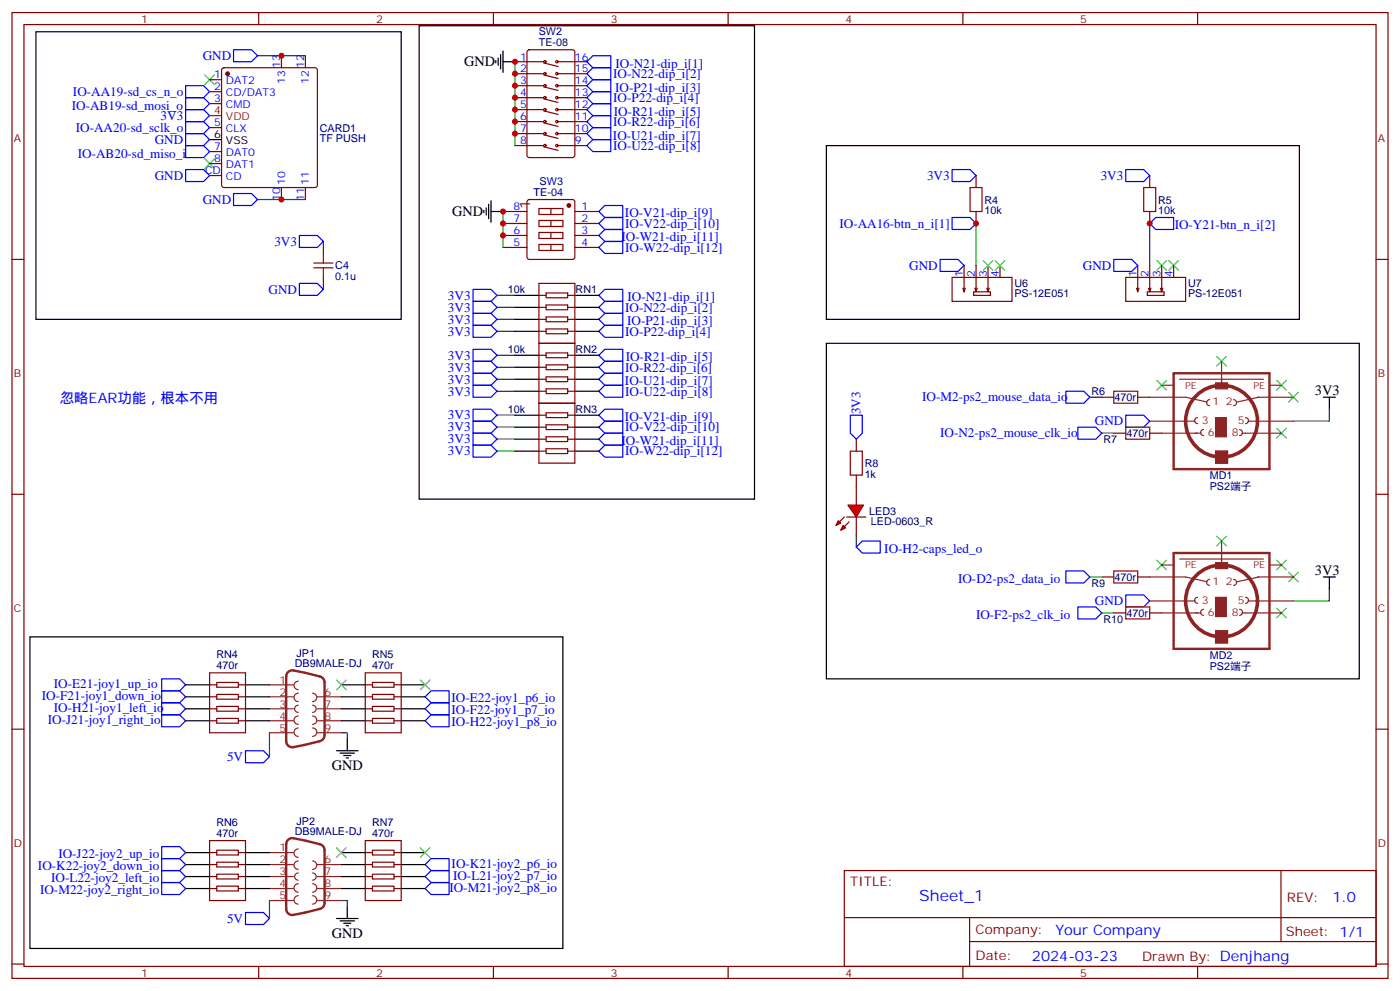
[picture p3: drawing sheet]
<svg xmlns="http://www.w3.org/2000/svg" width="412mm" height="292mm" viewBox="0 0 412 292" stroke-linecap="round" stroke-linejoin="round" font-family="sans-serif">
<g fill="none" stroke="#870000" stroke-width=".35">
<path d="M3.5 3.7h405.4v284.3h-405.4zM7.1 7.2h398.2v277.3h-398.2zM76.2 3.7v3.5M145.3 3.7v3.5M151.7 18.2h8.5M155.5 14.8l.4-.2h12.7l.7 .5v30.6l-.4 .6-13 .1-.6-.5-.1-30.6zM160.2 18.5l4.2 1.1M164.4 18.2h8.5M214.5 3.7v3.5M283.6 3.7v3.5M352.8 3.7v3.5M151.7 21.7h8.5"/>
<path d="M151.7 25.2h8.5M151.7 28.8h8.5M151.7 32.3h8.5M151.7 35.8h8.5M151.7 39.3h8.5M160.2 39.7l4.2 1M160.2 36.2l4.2 1M160.2 32.6l4.2 1.1M160.2 29.1l4.2 1.1M160.2 25.6l4.2 1M160.2 22l4.2 1.1M164.4 21.7h8.5"/>
<path d="M164.4 25.2h8.5M164.4 28.8h8.5M164.4 32.3h8.5M164.4 35.8h8.5M164.4 39.3h8.5M151.7 42.9h8.5M155.5 58.9l.4-.2h12.7l.5 .2 .2 .5v16.3l-.2 .5-.5 .2h-12.7l-.5-.3-.2-.4v-16.3zM160.2 43.2l4.2 1.1M164.4 42.9h8.5M287.5 51.7v3.5M338.7 51.7v3.5M3.5 76.4h3.6"/>
<path d="M148.2 62.3h7M148.2 65.8h7M148.2 69.3h7M148.2 72.8h7M158.7 61.4h7.1v1.7h-7.1zM158.7 72h7.1v1.7h-7.1zM158.7 68.4h7.1v1.8h-7.1zM158.7 64.9h7.1v1.8h-7.1zM162.3 61.4v1.7M162.3 64.9v1.8M162.3 68.4v1.8M162.3 72v1.7"/>
<path d="M169.3 62.3h7.1M169.3 65.8h7.1M169.3 69.3h7.1M169.3 72.8h7.1M284 78.1v7.8l-.4-1.1M287.5 78.1v7.8l-.3-1.1M287.5 62.3v3.5M291 78.1v7.8l-.3-1.1M294.6 78.1v3.6M335.1 78.1v7.8l-.3-1.1M338.7 78.1v7.8l-.4-1.1M338.7 62.3v3.5"/>
<path d="M342.2 78.1v7.8l-.4-1.1M345.7 78.1v3.6M405.3 76.4h3.6M280.5 81.7h17.6v7h-17.6zM284.3 84.8l-.3 1.1M286.8 85.9h4.9v1.1h-4.9zM287.9 84.8l-.4 1.1M291.4 84.8l-.4 1.1M331.6 81.7h17.6v7h-17.6zM335.5 84.8l-.4 1.1M338 85.9h4.9v1.1h-4.9zM339 84.8l-.3 1.1"/>
<path d="M342.5 84.8l-.3 1.1M252.2 129.3v3.5M252.2 139.9v3.5M3.5 145.5h3.6M405.3 145.5h3.6M3.5 214.7h3.6M405.3 214.7h3.6M248.7 256.3h156.6v28.2h-156.6zM377.3 256.3v20.9M248.7 270.1h156.5M285.6 277.2h119.6M285.6 270.1v14.2"/>
<path d="M3.5 283.8h3.6M76.2 284.5v3.5M145.3 284.5v3.5M214.5 284.5v3.5M283.6 284.5v3.5M352.8 284.5v3.5M405.3 283.8h3.6"/>
<circle cx="160.5" cy="18.2" r=".35"/>
<circle cx="164" cy="18.2" r=".35"/>
<circle cx="160.5" cy="25.2" r=".35"/>
<circle cx="160.5" cy="28.8" r=".35"/>
<circle cx="160.5" cy="35.8" r=".35"/>
<circle cx="160.5" cy="39.3" r=".35"/>
<circle cx="160.5" cy="32.3" r=".35"/>
<circle cx="160.5" cy="21.7" r=".35"/>
<circle cx="164" cy="32.3" r=".35"/>
<circle cx="164" cy="25.2" r=".35"/>
<circle cx="164" cy="39.3" r=".35"/>
<circle cx="164" cy="28.8" r=".35"/>
<circle cx="164" cy="35.8" r=".35"/>
<circle cx="164" cy="21.7" r=".35"/>
<circle cx="160.5" cy="42.9" r=".35"/>
<circle cx="164" cy="42.9" r=".35"/>
</g>
<g fill="none" stroke="#00f" stroke-width=".35">
<path d="M68.8 14.6h5.3l1.7 1.8-1.7 1.8h-5.3zM172.9 18.2l1.7-1.8h5.3v3.5h-5.3zM54.7 28.8h5.3l1.7 1.7-1.7 1.8h-5.3zM54.7 35.8h5.3l1.7 1.8-1.7 1.7h-5.3zM54.7 25.2h5.3l1.7 1.8-1.7 1.8h-5.3zM54.7 39.3h5.3l1.7 1.8-1.7 1.8h-5.3zM54.7 32.3h5.3l1.7 1.7-1.7 1.8h-5.3zM172.9 21.7l1.7-1.8h5.3v3.6h-5.3zM172.9 25.2l1.7-1.7h5.3v3.5h-5.3zM172.9 28.8l1.7-1.8h5.3v3.5h-5.3zM174.6 34h5.3v3.6h-5.3l-1.7-1.8zM174.6 30.5h5.3v3.5h-5.3l-1.7-1.7z"/>
<path d="M174.6 37.6h5.3v3.5h-5.3l-1.7-1.8zM54.7 49.9h5.3l1.7 1.8-1.7 1.7h-5.3zM54.7 42.9h5.3l1.7 1.7-1.7 1.8h-5.3zM68.8 57h5.3l1.7 1.7-1.7 1.8h-5.3zM174.6 41.1h5.3v3.5h-5.3l-1.7-1.7zM280.5 49.9h5.3l1.7 1.8-1.7 1.7h-5.3zM331.6 49.9h5.3l1.8 1.8-1.8 1.7h-5.3zM178.2 64h5.2v3.6h-5.2l-1.8-1.8zM178.2 71.1h5.2v3.5h-5.2l-1.8-1.8zM178.2 60.5h5.2v3.5h-5.2l-1.8-1.7zM178.2 67.6h5.2v3.5h-5.2l-1.8-1.8zM276.9 76.4h5.3l1.8 1.7-1.8 1.8h-5.3z"/>
<path d="M280.5 64h5.3l1.7 1.8-1.7 1.8h-5.3zM328.1 76.4h5.3l1.7 1.7-1.7 1.8h-5.3zM338.7 65.8l1.7-1.8h5.3v3.6h-5.3zM139.3 85.2h5.3l1.8 1.8-1.8 1.7h-5.3zM139.3 88.7h5.3l1.8 1.8-1.8 1.8h-5.3zM139.3 95.8h5.3l1.8 1.7-1.8 1.8h-5.3zM139.3 92.3h5.3l1.8 1.7-1.8 1.8h-5.3zM178.2 85.2h5.2v3.5h-5.2l-1.8-1.7zM178.2 88.7h5.2v3.6h-5.2l-1.8-1.8zM178.2 92.3h5.2v3.5h-5.2l-1.8-1.8zM178.2 95.8h5.2v3.5h-5.2l-1.8-1.8zM139.3 106.4h5.3l1.8 1.7-1.8 1.8h-5.3z"/>
<path d="M139.3 102.8h5.3l1.8 1.8-1.8 1.8h-5.3zM139.3 113.4h5.3l1.8 1.8-1.8 1.7h-5.3zM139.3 109.9h5.3l1.8 1.8-1.8 1.7h-5.3zM178.2 102.8h5.2v3.6h-5.2l-1.8-1.8zM178.2 106.4h5.2v3.5h-5.2l-1.8-1.8zM178.2 109.9h5.2v3.5h-5.2l-1.8-1.7zM178.2 113.4h5.2v3.5h-5.2l-1.8-1.7zM139.3 124h5.3l1.8 1.8-1.8 1.7h-5.3zM139.3 120.5h5.3l1.8 1.7-1.8 1.8h-5.3zM139.3 131.1h5.3l1.8 1.7-1.8 1.8h-5.3zM139.3 127.5h5.3l1.8 1.8-1.8 1.8h-5.3zM178.2 120.5h5.2v3.5h-5.2l-1.8-1.8z"/>
<path d="M178.2 124h5.2v3.5h-5.2l-1.8-1.7zM178.2 127.5h5.2v3.6h-5.2l-1.8-1.8zM178.2 131.1h5.2v3.5h-5.2l-1.8-1.8zM250.5 122.2h3.5v5.3l-1.8 1.8-1.7-1.8zM47.6 199.8h5.3l1.8 1.8-1.8 1.8h-5.3zM47.6 203.4h5.3l1.8 1.7-1.8 1.8h-5.3zM47.6 210.4h5.3l1.8 1.8-1.8 1.8h-5.3zM47.6 206.9h5.3l1.8 1.8-1.8 1.7h-5.3zM125.2 205.1l1.8-1.7h5.3v3.5h-5.3zM125.2 208.7l1.8-1.8h5.3v3.5h-5.3zM125.2 212.2l1.8-1.8h5.3v3.6h-5.3zM72.3 221h5.3l1.8 1.8-1.8 1.7h-5.3z"/>
<path d="M72.3 268.6h5.3l1.8 1.8-1.8 1.8h-5.3z"/>
</g>
<path d="M60.3 22l2.8 2.9M63.1 22l-2.8 2.9M60.3 46.7l2.8 2.9M63.1 46.7l-2.8 2.9M289.6 76.7l2.9 2.9M292.5 76.7l-2.9 2.9M293.2 76.7l2.8 2.9M296 76.7l-2.8 2.9M340.8 76.7l2.8 2.9M343.6 76.7l-2.8 2.9M344.3 76.7l2.8 2.9M347.1 76.7l-2.8 2.9" fill="none" stroke="#3c3" stroke-width=".35"/>
<g fill="none" stroke="#008700" stroke-width=".35">
<path d="M75.8 16.4h14.2M151.7 18.2v24.7M75.8 58.7h14.2M148.2 62.3v10.5M287.5 65.8v12.3M338.7 65.8v12.3M146.4 87h5.3M146.4 90.5h5.3M146.4 97.5h5.3M146.4 94h5.3M146.4 108.1h5.3M146.4 104.6h5.3"/>
<path d="M146.4 115.2h5.3M146.4 111.7h5.3M146.4 125.8h5.3M146.4 122.2h5.3M146.4 132.8h5.3M146.4 129.3h5.3M252.2 157.5v3.5M100.5 215.7h1.8v1.8M100.5 265.1h1.8v1.8"/>
</g>
<g fill="none" stroke="#000" stroke-width=".35">
<path d="M10.6 9.3h107.6v84.7h-107.6zM123.5 7.6h98.7v139.3h-98.7zM146 17.8v.7M146.8 17.1v2.1M147.5 16.1v4.2M148.2 18.2h3.5M148.2 15v6.3M144.6 59.1v6.3M243.4 42.9h139.4v51.1h-139.4zM142.5 61.9v.7M143.2 61.2v2.1M143.9 60.1v4.3"/>
<path d="M144.6 62.3h3.6M8.8 187.5h157v91.7h-157zM102.3 217.5v3.5M99.1 221h6.4M100.2 221.7h4.2M101.2 222.4h2.2M102 223.1h.7M99.1 270.4h6.4M100.2 271.1h4.2M101.2 271.8h2.2M102 272.5h.7M102.3 266.9v3.5"/>
</g>
<circle cx="167.6" cy="60.5" r=".53" fill="#870000" stroke="#870000" stroke-width=".35"/>
<path d="M285.8 55.2h3.5v7.1h-3.5zM336.9 55.2h3.5v7.1h-3.5zM250.5 132.8h3.5v7.1h-3.5z" fill="none" stroke="#a10000" stroke-width=".35"/>
<g fill="none" stroke="#8c2424" stroke-width=".35">
<path d="M79.4 201.6h7M79.4 205.1h7M79.4 208.7h7M79.4 212.2h7M79.4 215.7h7M87.8 204.1a1.23 1.23 0 0 0-1.2 1.2 1.23 1.23 0 0 0 1.2 1.3M87.8 200.6a1.23 1.23 0 0 0-1.2 1.2 1.23 1.23 0 0 0 1.2 1.2M87.8 207.6a1.06 1.06 0 0 0-1 1.1 1.06 1.06 0 0 0 1 1M87.8 210.8a1.23 1.23 0 0 0-1.2 1.2 1.23 1.23 0 0 0 1.2 1.3M87.8 214.3a1.23 1.23 0 0 0-1.2 1.2 1.23 1.23 0 0 0 1.2 1.3M92.1 204.1a1.23 1.23 0 0 1 1.2 1.2 1.23 1.23 0 0 1-1.2 1.3M92.1 210.8a1.23 1.23 0 0 1 1.2 1.2 1.23 1.23 0 0 1-1.2 1.3"/>
<path d="M92.1 207.6a1.06 1.06 0 0 1 1 1.1 1.06 1.06 0 0 1-1 1M92.1 214.3a1.23 1.23 0 0 1 1.2 1.2 1.23 1.23 0 0 1-1.2 1.3M93.5 205.1h7M93.5 208.7h7M93.5 212.2h7M93.5 215.7h7M79.4 251h7M79.4 254.5h7M79.4 258.1h7M87.8 253.5a1.23 1.23 0 0 0-1.2 1.2 1.23 1.23 0 0 0 1.2 1.2M87.8 249.9a1.23 1.23 0 0 0-1.2 1.3 1.23 1.23 0 0 0 1.2 1.2M87.8 257a1.06 1.06 0 0 0-1 1.1 1.06 1.06 0 0 0 1 1"/>
<path d="M92.1 253.5a1.23 1.23 0 0 1 1.2 1.2 1.23 1.23 0 0 1-1.2 1.2M92.1 257a1.06 1.06 0 0 1 1 1.1 1.06 1.06 0 0 1-1 1M93.5 254.5h7M93.5 258.1h7M79.4 261.6h7M79.4 265.1h7M87.8 260.2a1.23 1.23 0 0 0-1.2 1.2 1.23 1.23 0 0 0 1.2 1.2M87.8 263.7a1.23 1.23 0 0 0-1.2 1.2 1.23 1.23 0 0 0 1.2 1.3M92.1 260.2a1.23 1.23 0 0 1 1.2 1.2 1.23 1.23 0 0 1-1.2 1.2M92.1 263.7a1.23 1.23 0 0 1 1.2 1.2 1.23 1.23 0 0 1-1.2 1.3M93.5 261.6h7M93.5 265.1h7"/>
</g>
<path d="M84.8 197.9l.8-.5h.6l8 1.7a1.8 1.8 0 0 1 1.4 1.8v15.5a1.8 1.8 0 0 1-1.4 1.8l-7.8 1.8a1.77 1.77 0 0 1-2.1-1.8v-19.1zM84.8 247.3l.8-.5 .6-.1 8 1.8a1.8 1.8 0 0 1 1.4 1.8v15.5a1.8 1.8 0 0 1-1.4 1.8l-7.8 1.7a1.77 1.77 0 0 1-2.1-1.7v-19.1z" fill="none" stroke="#8c2424" stroke-width=".71"/>
<g fill="#f00" stroke="#870000" stroke-width=".35">
<path d="M249.8 148.7h4.6l-2.2 3.5z"/>
<path d="M249.4 152.2h5.7z"/>
</g>
<g fill="#870000" stroke="#870000" stroke-width=".35">
<path d="M248.7 152.2l-1.4 1.4z"/>
<path d="M250.1 153.6l-1.4 1.4z"/>
</g>
<g fill="#f00" stroke="#870000" stroke-width=".35">
<path d="M246.9 153.3l.7 .7-1.4 .7z"/>
<path d="M248.4 154.7l.7 .7-1.5 .7z"/>
</g>
<g fill="none" stroke="#870000" stroke-width=".35">
<path d="M82.9 16.4v3.5M90 16.4v3.5M61.7 23.5h3.6M61.7 27h3.6M61.7 30.5h3.6M61.7 37.6h3.6M65.5 20.1l.5-.2h26.8l.5 .2 .2 .5v33.9l-.2 .5-.5 .2h-26.8l-.5-.2-.2-.5v-33.9zM61.7 44.6h3.6M61.7 48.2h3.6M61.7 51.7h3.6M82.9 55.2v3.5M90 55.2v3.5"/>
<path d="M95.2 71.1v3.5M95.2 81.7v3.5M158.7 97.5h2.2M158.7 83.4h10.6v52.9h-10.6zM158.7 87h2.2M158.7 94h2.2M158.7 90.5h2.2M160.9 86.3h6.3v1.4h-6.3zM160.9 89.8h6.3v1.4h-6.3zM160.9 93.3h6.3v1.4h-6.3zM160.9 96.8h6.3v1.4h-6.3zM167.2 97.5h2.1"/>
<path d="M167.2 87h2.1M167.2 94h2.1M167.2 90.5h2.1M158.7 101.1h10.6M158.7 115.2h2.2M158.7 104.6h2.2M158.7 111.7h2.2M158.7 108.1h2.2M158.7 118.7h10.6M160.9 103.9h6.3v1.4h-6.3zM160.9 107.4h6.3v1.4h-6.3zM160.9 110.9h6.3v1.5h-6.3z"/>
<path d="M160.9 114.5h6.3v1.4h-6.3zM167.2 115.2h2.1M167.2 104.6h2.1M167.2 111.7h2.1M167.2 108.1h2.1M324.6 116.9h3.5M335.1 116.9h3.6M158.7 132.8h2.2M158.7 122.2h2.2M158.7 129.3h2.2M158.7 125.8h2.2M160.9 121.5h6.3v1.4h-6.3z"/>
<path d="M160.9 125.1h6.3v1.4h-6.3zM160.9 128.6h6.3v1.4h-6.3zM160.9 132.1h6.3v1.4h-6.3zM167.2 132.8h2.1M167.2 122.2h2.1M167.2 129.3h2.1M167.2 125.8h2.1M328.1 127.5h3.5M338.7 127.5h3.5M252.2 143.4v5.3M252.2 152.2v5.3M324.6 169.9h3.5"/>
<path d="M335.1 169.9h3.6M61.7 198.1h10.6v17.6h-10.6zM107.6 198.1h10.6v17.6h-10.6zM328.1 180.4h3.5M338.7 180.4h3.5M61.7 201.6h2.2M61.7 212.2h2.2M61.7 205.1h2.2M61.7 208.7h2.2M63.9 211.5h6.3v1.4h-6.3zM63.9 208h6.3v1.4h-6.3zM63.9 204.4h6.3v1.4h-6.3z"/>
<path d="M63.9 200.9h6.3v1.4h-6.3zM70.2 201.6h2.1M70.2 212.2h2.1M70.2 205.1h2.1M70.2 208.7h2.1M107.6 201.6h2.1M107.6 212.2h2.1M107.6 205.1h2.1M107.6 208.7h2.1M109.7 211.5h6.4v1.4h-6.4zM109.7 208h6.4v1.4h-6.4zM109.7 204.4h6.4v1.4h-6.4z"/>
<path d="M109.7 200.9h6.4v1.4h-6.4zM116.1 201.6h2.1M116.1 212.2h2.1M116.1 205.1h2.1M116.1 208.7h2.1M61.7 247.5h10.6v17.6h-10.6zM61.7 251h2.2M61.7 254.5h2.2M61.7 258.1h2.2M63.9 257.4h6.3v1.4h-6.3zM63.9 253.8h6.3v1.4h-6.3zM63.9 250.3h6.3v1.4h-6.3z"/>
<path d="M70.2 251h2.1M70.2 254.5h2.1M70.2 258.1h2.1M107.6 247.5h10.6v17.6h-10.6zM107.6 251h2.1M107.6 254.5h2.1M107.6 258.1h2.1M109.7 257.4h6.4v1.4h-6.4zM109.7 253.8h6.4v1.4h-6.4zM109.7 250.3h6.4v1.4h-6.4zM116.1 251h2.1M116.1 254.5h2.1"/>
<path d="M116.1 258.1h2.1M61.7 261.6h2.2M63.9 260.9h6.3v1.4h-6.3zM70.2 261.6h2.1M107.6 261.6h2.1M109.7 260.9h6.4v1.4h-6.4zM116.1 261.6h2.1"/>
</g>
<g fill="none" stroke="#00f" stroke-width=".35">
<path d="M88.2 69.3h5.3l1.7 1.8-1.7 1.7h-5.3zM88.2 83.4h5.3l1.7 1.8-1.7 1.8h-5.3zM314 115.2h5.3l1.7 1.7-1.7 1.8h-5.3zM317.5 125.8h5.3l1.8 1.7-1.8 1.8h-5.3zM331.6 122.2h5.3l1.8 1.8-1.8 1.8h-5.3zM254 159.3h5.3v3.5h-5.3l-1.8-1.8zM314 168.1h5.3l1.7 1.8-1.7 1.7h-5.3zM317.5 178.7h5.3l1.8 1.7-1.8 1.8h-5.3zM331.6 175.2h5.3l1.8 1.7-1.8 1.8h-5.3zM47.6 249.2h5.3l1.8 1.8-1.8 1.8h-5.3zM47.6 252.8h5.3l1.8 1.7-1.8 1.8h-5.3zM47.6 256.3h5.3l1.8 1.8-1.8 1.7h-5.3z"/>
<path d="M47.6 259.8h5.3l1.8 1.8-1.8 1.7h-5.3zM125.2 258.1l1.8-1.8h5.3v3.5h-5.3zM125.2 254.5l1.8-1.7h5.3v3.5h-5.3zM125.2 261.6l1.8-1.8h5.3v3.5h-5.3z"/>
</g>
<g fill="none" stroke="#3c3" stroke-width=".35">
<path d="M340.8 112l2.8 2.8M343.6 112l-2.8 2.8M358.4 105l2.8 2.8M361.2 105l-2.8 2.8M376.1 112l2.8 2.8M378.9 112l-2.8 2.8M379.6 115.5l2.8 2.9M382.4 115.5l-2.8 2.9M376.1 126.1l2.8 2.8M378.9 126.1l-2.8 2.8M358.4 157.9l2.8 2.8M361.2 157.9l-2.8 2.8"/>
<path d="M340.8 164.9l2.8 2.8M343.6 164.9l-2.8 2.8M376.1 164.9l2.8 2.8M376.1 179l2.8 2.9M378.9 179l-2.8 2.9M378.9 164.9l-2.8 2.8M379.6 168.5l2.8 2.8M382.4 168.5l-2.8 2.8M99.1 200.2l2.9 2.8M102 200.2l-2.9 2.8M123.8 200.2l2.8 2.8M126.6 200.2l-2.8 2.8"/>
<path d="M99.1 249.6l2.9 2.8M102 249.6l-2.9 2.8M123.8 249.6l2.8 2.8M126.6 249.6l-2.8 2.8"/>
</g>
<path d="M321 116.9h3.6M324.6 127.5h3.5M391.6 120.5v3.5h-10.6M321 169.9h3.6M391.6 173.4v3.5h-10.6M324.6 180.4h3.5M79.4 215.7v7.1M79.4 265.1v5.3" fill="none" stroke="#008700" stroke-width=".35"/>
<g fill="none" stroke="#000" stroke-width=".35">
<path d="M61.7 41.1h3.6M151.7 87h7M151.7 90.5h7M151.7 94h7M151.7 97.5h7M169.3 87h7.1M169.3 90.5h7.1M169.3 94h7.1M169.3 97.5h7.1M151.7 104.6h7M151.7 108.1h7M151.7 111.7h7"/>
<path d="M151.7 115.2h7M169.3 104.6h7.1M169.3 108.1h7.1M169.3 111.7h7.1M169.3 115.2h7.1M243.4 101.1h157v98.7h-157zM389.8 116.9h3.5M391.6 116.9v3.6M151.7 122.2h7M151.7 125.8h7M151.7 129.3h7M151.7 132.8h7"/>
<path d="M169.3 122.2h7.1M169.3 125.8h7.1M169.3 129.3h7.1M169.3 132.8h7.1M389.8 169.9h3.5M391.6 169.9v3.5M54.7 212.2h7M54.7 208.7h7M54.7 205.1h7M54.7 201.6h7M72.3 212.2h7.1M72.3 208.7h7.1"/>
<path d="M72.3 205.1h7.1M72.3 201.6h7.1M100.5 212.2h7.1M100.5 208.7h7.1M100.5 205.1h7.1M100.5 201.6h7.1M118.2 212.2h7M118.2 208.7h7M118.2 205.1h7M118.2 201.6h7M54.7 258.1h7M54.7 254.5h7"/>
<path d="M54.7 251h7M72.3 258.1h7.1M72.3 254.5h7.1M72.3 251h7.1M100.5 258.1h7.1M100.5 254.5h7.1M100.5 251h7.1M118.2 258.1h7M118.2 254.5h7M118.2 251h7M54.7 261.6h7M72.3 261.6h7.1"/>
<path d="M100.5 261.6h7.1M118.2 261.6h7"/>
</g>
<path d="M92.4 78.8h5.7M92.4 77.4h5.7M95.2 74.6v2.8M95.2 78.8v2.9M328.1 115.2h7v3.5h-7zM331.6 125.8h7.1v3.5h-7.1zM328.1 168.1h7v3.5h-7zM331.6 178.7h7.1v3.5h-7.1z" fill="none" stroke="#a10000" stroke-width=".35"/>
<circle cx="67" cy="21.7" r=".53" fill="#870000" stroke="#870000" stroke-width=".35"/>
<path d="M61.7 34h3.6" fill="none" stroke="#f00" stroke-width=".35"/>
<g fill="none" stroke="#8c2424" stroke-width=".35">
<path d="M338.7 116.9h10.5l6.4 1.5M342.2 113.4h3.5M347.5 111.7h24.7M356.3 117.7a.88 .88 0 0 0-.9 .8 .88 .88 0 0 0 .9 .9M359.8 106.4v7M363.4 117.7a.88 .88 0 0 1 .8 .8 .88 .88 0 0 1-.8 .9M370.4 116.9h10.6M370.8 116.9l-6.4 1.5M373.9 113.4h3.6M338.7 124h13.4M342.2 127.5h11.6M352.8 122.9a.88 .88 0 0 0-.9 .9 .88 .88 0 0 0 .9 .9"/>
<path d="M354.5 126.5a.88 .88 0 0 0-.8 .9 .88 .88 0 0 0 .8 .8M358.1 132.8h3.5v3.5h-3.5zM365.1 126.5a.88 .88 0 0 1 .9 .9 .88 .88 0 0 1-.9 .8M365.8 127.5h11.7M366.9 122.9a.88 .88 0 0 1 .9 .9 .88 .88 0 0 1-.9 .9M367.6 124h13.4M359.8 159.3v7M338.7 176.9h13.4M338.7 169.9h10.5l6.4 1.4M342.2 166.3h3.5M347.5 164.6h24.7M352.8 175.9a.88 .88 0 0 0-.9 .8 .88 .88 0 0 0 .9 .9"/>
<path d="M354.5 179.4a.88 .88 0 0 0-.8 .9 .88 .88 0 0 0 .8 .9M356.3 170.6a.88 .88 0 0 0-.9 .9 .88 .88 0 0 0 .9 .8M363.4 170.6a.88 .88 0 0 1 .8 .8 .88 .88 0 0 1-.8 .9M365.1 179.4a.88 .88 0 0 1 .9 .9 .88 .88 0 0 1-.9 .9M366.9 175.9a.88 .88 0 0 1 .9 .8 .88 .88 0 0 1-.9 .9M367.6 176.9h13.4M370.4 169.9h10.6M370.8 169.9l-6.4 1.4M373.9 166.3h3.6M342.2 180.4h11.6M358.1 185.7h3.5v3.6h-3.5zM365.8 180.4h11.7"/>
</g>
<path d="M345.7 109.9h28.2v28.2h-28.2zM345.7 162.8h28.2v28.2h-28.2z" fill="none" stroke="#8c2424" stroke-width=".71"/>
<g fill="none" stroke="#8c2424" stroke-width="1.1">
<circle cx="359.8" cy="124" r="10.6"/>
<circle cx="359.8" cy="176.9" r="10.6"/>
</g>
<g fill="#8c2424" stroke="#8c2424" stroke-width=".35">
<path d="M358.1 185.7h3.5v3.6h-3.5z"/>
<path d="M358.1 165.6h3.5v1.8h-3.5z"/>
<path d="M358.1 175.9h3.1v5.6h-3.1z"/>
<path d="M358.1 132.8h3.5v3.5h-3.5z"/>
<path d="M358.1 112.7h3.5v1.8h-3.5z"/>
<path d="M358.1 122.9h3.1v5.7h-3.1z"/>
</g>
<g fill="#c00">
<circle cx="151.7" cy="18.2" r=".88"/>
<circle cx="151.7" cy="39.3" r=".88"/>
<circle cx="151.7" cy="35.8" r=".88"/>
<circle cx="151.7" cy="32.3" r=".88"/>
<circle cx="151.7" cy="28.8" r=".88"/>
<circle cx="151.7" cy="25.2" r=".88"/>
<circle cx="151.7" cy="21.7" r=".88"/>
<circle cx="148.2" cy="62.3" r=".88"/>
<circle cx="148.2" cy="69.3" r=".88"/>
<circle cx="148.2" cy="65.8" r=".88"/>
<circle cx="287.5" cy="65.8" r=".88"/>
<circle cx="338.7" cy="65.8" r=".88"/>
<circle cx="82.9" cy="16.4" r=".88"/>
<circle cx="82.9" cy="58.7" r=".88"/>
</g>
<text font-size="4.6" fill="#00f" x="270.8" y="265.3">Sheet_1</text>
<g font-size="4.2">
<text x="136.7" y="19.6">GND</text>
<text x="133.2" y="63.7">GND</text>
<text x="387.3" y="116.2">3V3</text>
<text x="387.3" y="169.2">3V3</text>
<text x="97.7" y="226.7">GND</text>
<text x="97.7" y="276">GND</text>
</g>
<text font-size="4.2" fill="#800" x="156.2" y="61.6" transform="rotate(-90 156.2 61.6)">1</text>
<g font-size="4.2" fill="#00f">
<text x="17.6" y="118.7">忽略EAR功能，根本不用</text>
<text x="392.5" y="265.6">1.0</text>
<text x="310.9" y="275.1">Your Company</text>
<text x="304" y="282.9">2024-03-23</text>
</g>
<g font-size="3.9" fill="#00f">
<text x="59.7" y="17.6">GND</text>
<text x="180.6" y="22.9">IO-N22-dip_i[2]</text>
<text x="181.3" y="19.9">IO-N21-dip_i[1]</text>
<text x="21.5" y="28.2">IO-AA19-sd_cs_n_o</text>
<text x="181.2" y="27">IO-P21-dip_i[3]</text>
<text x="21.2" y="32.3">IO-AB19-sd_mosi_o</text>
<text x="47.3" y="35.3">3V3</text>
<text x="180.6" y="30">IO-P22-dip_i[4]</text>
<text x="180.8" y="34">IO-R21-dip_i[5]</text>
<text x="22.3" y="38.8">IO-AA20-sd_sclk_o</text>
<text x="180.6" y="41.1">IO-U21-dip_i[7]</text>
<text x="180.6" y="37.1">IO-R22-dip_i[6]</text>
<text x="22.9" y="46.4">IO-AB20-sd_miso_i</text>
<text x="45.6" y="42.3">GND</text>
<text x="180.6" y="44.1">IO-U22-dip_i[8]</text>
<text x="45.6" y="52.9">GND</text>
<text x="273.1" y="52.9">3V3</text>
<text x="324.2" y="52.9">3V3</text>
<text x="59.7" y="60">GND</text>
<text x="184.1" y="64">IO-V21-dip_i[9]</text>
<text x="183.1" y="71.1">IO-W21-dip_i[11]</text>
<text x="184.1" y="67">IO-V22-dip_i[10]</text>
<text x="247.3" y="67">IO-AA16-btn_n_i[1]</text>
<text x="346" y="67.6">IO-Y21-btn_n_i[2]</text>
<text x="80.8" y="72.3">3V3</text>
<text x="184.1" y="74.1">IO-W22-dip_i[12]</text>
<text x="267.8" y="79.4">GND</text>
<text x="319" y="79.4">GND</text>
<text x="79.1" y="86.4">GND</text>
<text x="132" y="88.2">3V3</text>
<text x="184.8" y="88.7">IO-N21-dip_i[1]</text>
<text x="132" y="91.7">3V3</text>
<text x="132" y="95.3">3V3</text>
<text x="184.1" y="91.7">IO-N22-dip_i[2]</text>
<text x="184.8" y="95.8">IO-P21-dip_i[3]</text>
<text x="132" y="98.8">3V3</text>
<text x="184.1" y="98.8">IO-P22-dip_i[4]</text>
<text x="132" y="105.9">3V3</text>
<text x="184.3" y="106.4">IO-R21-dip_i[5]</text>
<text x="132" y="109.4">3V3</text>
<text x="132" y="112.9">3V3</text>
<text x="184.1" y="113.4">IO-U21-dip_i[7]</text>
<text x="184.1" y="109.4">IO-R22-dip_i[6]</text>
<text x="132" y="116.4">3V3</text>
<text x="184.1" y="116.4">IO-U22-dip_i[8]</text>
<text x="271.6" y="118">IO-M2-ps2_mouse_data_io</text>
<text x="132" y="123.5">3V3</text>
<text x="184.1" y="124">IO-V21-dip_i[9]</text>
<text x="253.5" y="121.9" transform="rotate(-90 253.5 121.9)">3V3</text>
<text x="322.5" y="125.2">GND</text>
<text x="132" y="127">3V3</text>
<text x="132" y="130.5">3V3</text>
<text x="183.1" y="131.1">IO-W21-dip_i[11]</text>
<text x="184.1" y="127">IO-V22-dip_i[10]</text>
<text x="276.9" y="128.6">IO-N2-ps2_mouse_clk_io</text>
<text x="132" y="134.1">3V3</text>
<text x="184.1" y="134.1">IO-W22-dip_i[12]</text>
<text x="260.5" y="162.8">IO-H2-caps_led_o</text>
<text x="282.2" y="171.6">IO-D2-ps2_data_io</text>
<text x="322.5" y="178.1">GND</text>
<text x="287.5" y="182.2">IO-F2-ps2_clk_io</text>
<text x="15.9" y="202.7">IO-E21-joy1_up_io</text>
<text x="12.3" y="206.2">IO-F21-joy1_down_io</text>
<text x="15.9" y="209.7">IO-H21-joy1_left_io</text>
<text x="133" y="206.7">IO-E22-joy1_p6_io</text>
<text x="14.1" y="213.3">IO-J21-joy1_right_io</text>
<text x="133" y="210.2">IO-F22-joy1_p7_io</text>
<text x="133" y="213.8">IO-H22-joy1_p8_io</text>
<text x="66.9" y="224">5V</text>
<text x="11.2" y="256.1">IO-K22-joy2_down_io</text>
<text x="17.2" y="252.6">IO-J22-joy2_up_io</text>
<text x="133" y="255.6">IO-K21-joy2_p6_io</text>
<text x="11.8" y="263.2">IO-M22-joy2_right_io</text>
<text x="15.1" y="259.6">IO-L22-joy2_left_io</text>
<text x="132.4" y="262.6">IO-M21-joy2_p8_io</text>
<text x="133.5" y="259.1">IO-L21-joy2_p7_io</text>
<text x="66.9" y="271.7">5V</text>
</g>
<g font-size="3.9" fill="#800">
<text x="250.5" y="260.9">TITLE:</text>
<text x="379.1" y="265.6">REV:</text>
<text x="287.4" y="275.1">Company:</text>
<text x="378.7" y="275.7">Sheet: 1/1</text>
<text x="287.4" y="282.8">Date:</text>
<text x="336.4" y="282.8">Drawn By: Denjhang</text>
</g>
<g font-size="3.2" fill="#800">
<text x="41.6" y="6.7">1</text>
<text x="110.8" y="6.7">2</text>
<text x="179.9" y="6.7">3</text>
<text x="249.1" y="6.7">4</text>
<text x="318.2" y="6.7">5</text>
<text x="4.1" y="41.8">A</text>
<text x="405.9" y="41.8">A</text>
<text x="4.1" y="110.9">B</text>
<text x="405.9" y="110.9">B</text>
<text x="4.1" y="180.1">C</text>
<text x="405.9" y="180.1">C</text>
<text x="4.1" y="249.2">D</text>
<text x="405.9" y="249.2">D</text>
<text x="41.6" y="287.5">1</text>
<text x="110.8" y="287.5">2</text>
<text x="179.9" y="287.5">3</text>
<text x="249.1" y="287.5">4</text>
<text x="318.2" y="287.5">5</text>
</g>
<g font-size="3.2" fill="#000080">
<text x="158.7" y="10.4">SW2</text>
<text x="158.7" y="13.6">TE-08</text>
<text x="94.2" y="41.9">TF PUSH</text>
<text x="94.2" y="38.7">CARD1</text>
<text x="157.2" y="57.7">TE-04</text>
<text x="159" y="54.5">SW3</text>
<text x="290" y="59.9">R4</text>
<text x="341.1" y="59.9">R5</text>
<text x="290" y="63">10k</text>
<text x="341.1" y="63">10k</text>
<text x="98.8" y="82.4">0.1u</text>
<text x="98.8" y="79.3">C4</text>
<text x="149.6" y="86.3">10k</text>
<text x="169.6" y="86.3">RN1</text>
<text x="298.8" y="87.5">PS-12E051</text>
<text x="298.8" y="84.3">U6</text>
<text x="350" y="87.5">PS-12E051</text>
<text x="350" y="84.3">U7</text>
<text x="149.6" y="104">10k</text>
<text x="169.6" y="104">RN2</text>
<text x="321.5" y="116.3">R6</text>
<text x="328.3" y="118.1">470r</text>
<text x="149.6" y="121.6">10k</text>
<text x="169.6" y="121.6">RN3</text>
<text x="325.1" y="130.4">R7</text>
<text x="331.8" y="128.7">470r</text>
<text x="254.7" y="137.4">R8</text>
<text x="254.7" y="140.6">1k</text>
<text x="356.4" y="141.1">MD1</text>
<text x="356.4" y="144.2">PS2端子</text>
<text x="256.1" y="151.5">LED3</text>
<text x="256.5" y="154.7">LED-0603_R</text>
<text x="321.5" y="172.8">R9</text>
<text x="328.3" y="171">470r</text>
<text x="325.1" y="183.4">R10</text>
<text x="331.8" y="181.6">470r</text>
<text x="63.7" y="197">470r</text>
<text x="63.7" y="193.9">RN4</text>
<text x="86.9" y="196.3">DB9MALE-DJ</text>
<text x="87.3" y="193.3">JP1</text>
<text x="109.6" y="197">470r</text>
<text x="109.6" y="193.9">RN5</text>
<text x="356.4" y="197.2">PS2端子</text>
<text x="356.4" y="194">MD2</text>
<text x="63.7" y="243.2">RN6</text>
<text x="86.9" y="245.7">DB9MALE-DJ</text>
<text x="87.3" y="242.7">JP2</text>
<text x="109.6" y="243.2">RN7</text>
<text x="63.7" y="246.4">470r</text>
<text x="109.6" y="246.4">470r</text>
</g>
<g font-size="3.2" fill="#00f">
<text x="153.2" y="17.8">1</text>
<text x="169.3" y="17.8">16</text>
<text x="63.1" y="23.1">1</text>
<text x="82.5" y="19.9" transform="rotate(-90 82.5 19.9)">13</text>
<text x="89.6" y="19.9" transform="rotate(-90 89.6 19.9)">12</text>
<text x="153.2" y="21.3">2</text>
<text x="169.3" y="21.3">15</text>
<text x="63.1" y="26.6">2</text>
<text x="66.6" y="24.9">DAT2</text>
<text x="66.6" y="28.4">CD/DAT3</text>
<text x="84" y="24.7" transform="rotate(-90 84 24.7)">13</text>
<text x="91" y="24.7" transform="rotate(-90 91 24.7)">12</text>
<text x="153.2" y="28.4">4</text>
<text x="153.2" y="24.9">3</text>
<text x="169.3" y="24.9">14</text>
<text x="169.3" y="28.4">13</text>
<text x="63.1" y="30.2">3</text>
<text x="66.6" y="31.9">CMD</text>
<text x="153.2" y="35.5">6</text>
<text x="153.2" y="31.9">5</text>
<text x="169.3" y="31.9">12</text>
<text x="169.3" y="35.5">11</text>
<text x="63.1" y="37.2">5</text>
<text x="66.6" y="39">CLX</text>
<text x="153.2" y="39">7</text>
<text x="169.3" y="39">10</text>
<text x="63.1" y="44.3">7</text>
<text x="63.1" y="47.8">8</text>
<text x="66.6" y="46">DAT0</text>
<text x="153.2" y="42.5">8</text>
<text x="169.3" y="42.5">9</text>
<text x="60.4" y="51.3">CD</text>
<text x="66.6" y="49.6">DAT1</text>
<text x="66.6" y="53.1">CD</text>
<text x="82.5" y="59.2" transform="rotate(-90 82.5 59.2)">10</text>
<text x="84" y="54.5" transform="rotate(-90 84 54.5)">10</text>
<text x="89.6" y="59.2" transform="rotate(-90 89.6 59.2)">11</text>
<text x="91" y="54.5" transform="rotate(-90 91 54.5)">11</text>
<text x="151.3" y="61.9">8</text>
<text x="151.3" y="65.4">7</text>
<text x="171.3" y="65.4">2</text>
<text x="171.3" y="61.9">1</text>
<text x="151.3" y="69">6</text>
<text x="171.3" y="69">3</text>
<text x="151.3" y="72.5">5</text>
<text x="171.3" y="72.5">4</text>
<text x="283.6" y="81.7" transform="rotate(-90 283.6 81.7)">1</text>
<text x="287.2" y="81.7" transform="rotate(-90 287.2 81.7)">2</text>
<text x="290.7" y="81.7" transform="rotate(-90 290.7 81.7)">3</text>
<text x="294.2" y="81.7" transform="rotate(-90 294.2 81.7)">4</text>
<text x="334.8" y="81.7" transform="rotate(-90 334.8 81.7)">1</text>
<text x="338.3" y="81.7" transform="rotate(-90 338.3 81.7)">2</text>
<text x="341.8" y="81.7" transform="rotate(-90 341.8 81.7)">3</text>
<text x="345.4" y="81.7" transform="rotate(-90 345.4 81.7)">4</text>
</g>
<g font-size="3.2" fill="#f00">
<text x="63.1" y="33.7">4</text>
<text x="66.6" y="35.5">VDD</text>
</g>
<g font-size="3.2">
<text x="63.1" y="40.7">6</text>
<text x="66.6" y="42.5">VSS</text>
</g>
<g font-size="3.2" fill="#8d2323">
<text x="357.2" y="119.3">1</text>
<text x="361.1" y="119.3">2</text>
<text x="354" y="124.9">3</text>
<text x="364.6" y="124.9">5</text>
<text x="355.8" y="128.4">6</text>
<text x="362.9" y="128.4">8</text>
<text x="357.2" y="172.2">1</text>
<text x="361.1" y="172.2">2</text>
<text x="354" y="177.8">3</text>
<text x="364.6" y="177.8">5</text>
<text x="355.8" y="181.4">6</text>
<text x="362.9" y="181.4">8</text>
<text x="82.3" y="201.3">1</text>
<text x="82.3" y="204.8">2</text>
<text x="82.3" y="208.3">3</text>
<text x="95.6" y="204.8">6</text>
<text x="95.6" y="208.3">7</text>
<text x="82.3" y="211.8">4</text>
<text x="82.3" y="215.4">5</text>
<text x="95.6" y="211.8">8</text>
<text x="95.6" y="215.4">9</text>
<text x="82.3" y="250.6">1</text>
<text x="82.3" y="254.2">2</text>
<text x="82.3" y="257.7">3</text>
<text x="95.6" y="254.2">6</text>
<text x="95.6" y="257.7">7</text>
<text x="82.3" y="261.2">4</text>
<text x="95.6" y="261.2">8</text>
<text x="82.3" y="264.8">5</text>
<text x="95.6" y="264.8">9</text>
</g>
<g font-size="2.8" fill="#8d2323">
<text x="349.1" y="114.4">PE</text>
<text x="369.2" y="114.4">PE</text>
<text x="349.1" y="167.3">PE</text>
<text x="369.2" y="167.3">PE</text>
</g>
</svg>
